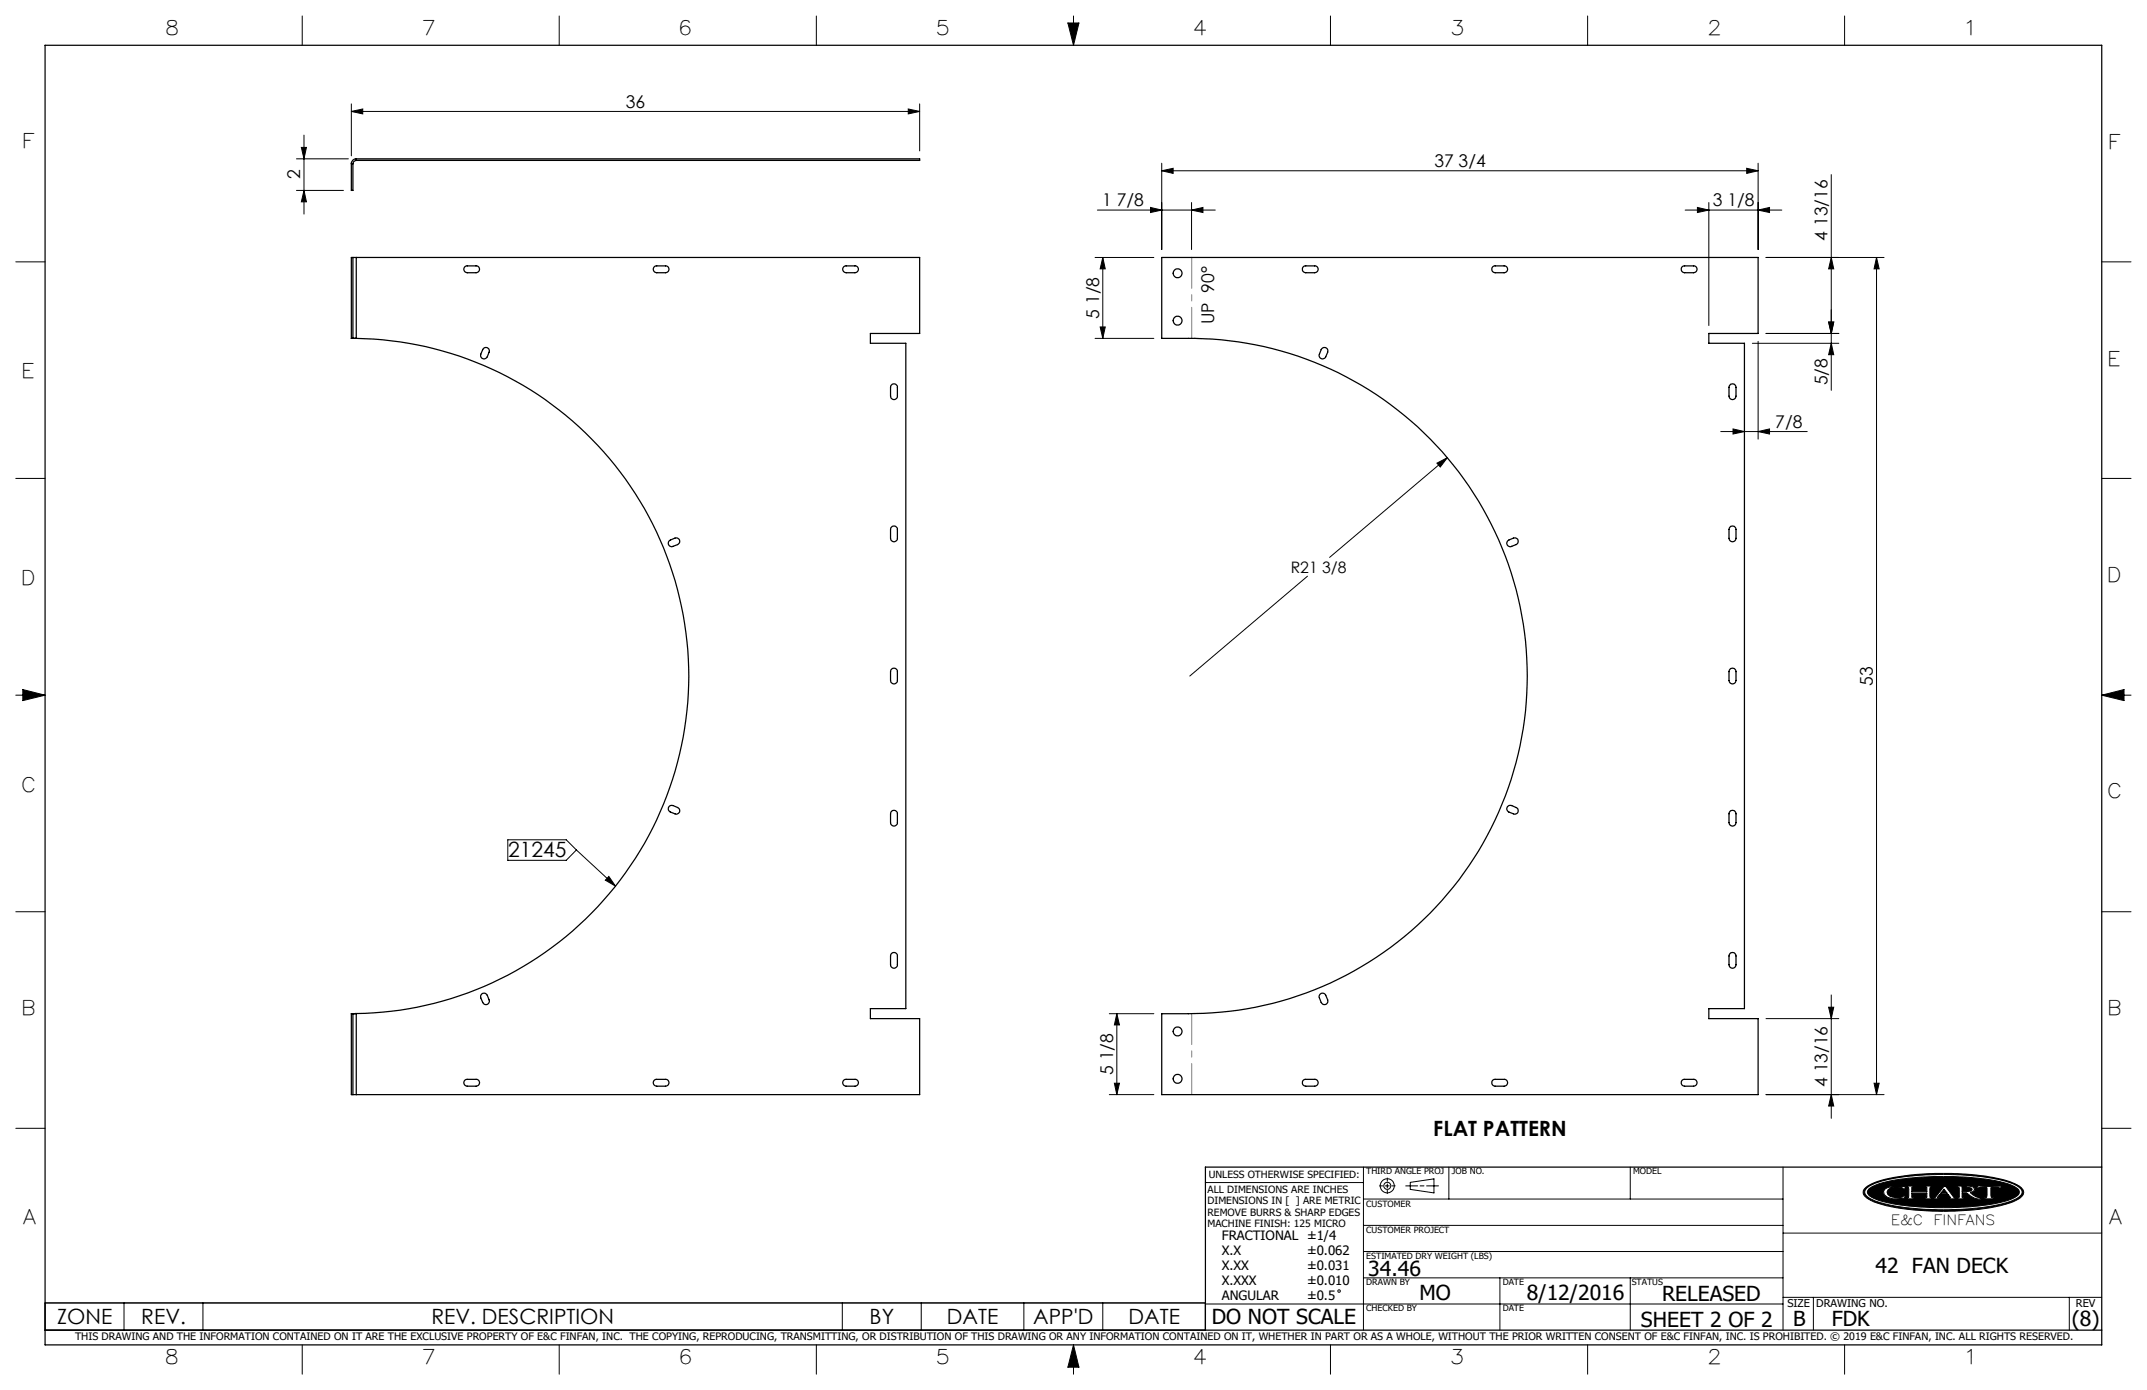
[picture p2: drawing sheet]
<svg xmlns="http://www.w3.org/2000/svg" width="432mm" height="279mm" viewBox="0 0 432 279" stroke-linecap="round" stroke-linejoin="round" font-family="sans-serif">
<g fill="none" stroke="#000" stroke-width=".2">
<path d="M60.8 3.2v5.9M112.5 3.2v5.9M164.2 3.2v5.9M214.8 4.6h2.2l-1.1 4.5zM215.9 3.2v5.9M267.6 3.2v5.9M319.3 3.2v5.9M371 3.2v5.9M59.6 38.3h9.5M59.6 31.9h10.5M60.6 29.6h1l-.5 2.3zM61.1 38.3l.5 2.3h-1z"/>
<path d="M61.1 27.2v15.8M70.7 22.4l2.3-.5v1zM70.7 20.9v10.4M70.7 22.4h114.3M182.7 21.9l2.3 .5-2.3 .5zM185 20.9v9.4M233.6 34.3l2.3-.5v1.1zM233.6 32.8v17.4M233.6 34.3h120M351.3 33.8l2.3 .5-2.3 .6zM353.6 32.8v17.4M368.3 35.1v43.4"/>
<path d="M3.2 52.6h5.9M220.2 51.8h11.9M220.7 42.2h23.7M221.8 51.8v16.2M221.8 51.8l.5 2.2h-1zM231.4 41.7l2.2 .5-2.2 .5zM239.6 42.2l2.3-.5v1zM239.6 40.7v9.5M338.9 42.2h19.5M341.4 41.7l2.3 .5-2.3 .5zM343.7 40.7v24.7M353.6 42.2l2.3-.5v1z"/>
<path d="M355.2 51.8h23.7M368.3 51.8l.5 2.2h-1zM377.4 51.8v168.2M377.4 51.8l.5 2.2h-1zM422.7 52.6h5.9M220.2 68h11.9M221.3 65.7h1l-.5 2.3zM352.4 69h17.4M353.6 68.6v19.7M367.8 64.7h1l-.5 2.3zM368.3 69l.5 2.3h-1zM369.8 67h-14.6"/>
<path d="M3.2 96.2h5.9M289 93.1l2.1-1.1-1.4 1.9zM291.1 92l-23.7 20M346.1 86.7h17.4M348.5 86.2l2.3 .5-2.3 .5zM353.6 86.7l2.3-.5v1zM422.7 96.2h5.9M263 115.8l-23.7 20.1M3.2 139.7h5.9M4.6 138.6l4.5 1.1-4.5 1.1zM422.7 139.7h5.9M422.7 139.7l4.5-1.1v2.2z"/>
<path d="M102.1 168.8h11.8l2 2.1-2 2h-11.8zM115.9 170.9l7.9 7.2M122.4 176.2l1.4 1.9-2.1-1.2zM3.2 183.3h5.9M368.3 200v24.8M422.7 183.3h5.9M223.1 203.8h9M224.1 217.7h1l-.5 2.3zM224.6 203.8v16.2M224.6 203.8l.5 2.2h-1zM355.2 204.8h14.6M367.8 202.5h1l-.5 2.3z"/>
<path d="M376.9 217.7h1l-.5 2.3zM3.2 226.8h5.9M223.1 220h9M242.4 237.7h31.8M274.2 234.6v32.8M277.4 238.4h.7M278.6 238.4h.8M279 236.8v.7M279 238v.8M279 239.3v.6M279.9 238.4h.7M282.7 238.4h2.4"/>
<path d="M283.6 237.7l4.8-.7v2.8l-4.8-.7zM285.6 238.4h.8M286.9 238.4h2.4M291.4 234.6v6.4M327.9 234.6v6.4M355.2 220h23.7M358.6 234.6v32.8M368.3 220l.5 2.3h-1zM375.3 238.7a16.2 16.2 0 0 1 7.4-2.3 55.4 55.4 0 0 1 21.3 1.1l1.9 .8a1.36 1.36 0 0 1 1.1 1.1 1.36 1.36 0 0 1-.7 1.4 23 23 0 0 1-9.9 2.4l-.5 .1a53.3 53.3 0 0 1-18.2-1.4 4.1 4.1 0 0 1-3-2 1.17 1.17 0 0 1 .6-1.2zM375.4 238.9a12.3 12.3 0 0 1 6-2.1 59.4 59.4 0 0 1 22.1 .7 4.5 4.5 0 0 1 3.1 1.9 1.36 1.36 0 0 1-.9 1.5 27.8 27.8 0 0 1-10.4 2.1l-1.1 .1a48.8 48.8 0 0 1-17.3-1.8l-1.5-.9a.94 .94 0 0 1 0-1.5zM375.8 239a15.4 15.4 0 0 1 7.6-2.1l3.6-.3 3.3-.1a44.5 44.5 0 0 1 14.2 1.7l.8 .4a1.03 1.03 0 0 1 .8 1 1.03 1.03 0 0 1-.8 1 25.5 25.5 0 0 1-9.5 2l-5 .1a43.6 43.6 0 0 1-13.5-1.6l-1.3-.8a.79 .79 0 0 1-.2-1.3zM379 239.1a5 5 0 0 1 3.5-.6h.7l-.2 .6-.5-.4a3.4 3.4 0 0 0-2.8 .4l-.2 .5 .2 .5a3.1 3.1 0 0 0 2.8 .5l.4-.3h.3l-.2 .5-.7 .1a3.6 3.6 0 0 1-3.3-.8l-.2-.6z"/>
<path d="M383.5 238.4h1.6v.2l-.6 .1v.8h3v-.8l-.5-.1v-.2h1.5v.2l-.3 .1-.1 .4 .1 1.5v.1l.3 .1v.2h-1.5v-.2h.4l.1-.2v-.8h-3v.8l.1 .2h.5v.2h-1.6v-.2l.3-.1 .1-.1v-1.5v-.4l-.4-.1zM391 239l.6 .9h-1.3zM391 238.4h.3l1.7 2.3 .5 .1v.2h-1.6v-.2l.4-.1-.5-.6h-1.7l-.5 .7h.6v.2h-1.5v-.2l.5-.1zM393.6 238.4h2.3l.9 .2 .3 .4-.2 .5-.7 .2 1.2 .9 1.1 .2v.2a4.2 4.2 0 0 1-2.9-1.1l-1-.1v.9l.6 .1v.2h-1.6v-.2h.3l.2-.2v-1.8l-.5-.2zM394.6 238.6h.9l.9 .2 .2 .3-.2 .3-1.8 .1zM397.9 238.3l1 .2 3.7-.1-.3 .5h-.2l-.1-.2h-1.6l.1 1.9 .6 .2v.2h-2.2v-.2l.7-.2v-1.8l-1.6-.1-.2 .2h-.3zM402.1 238.9h.1M422.7 226.8h5.9M274.2 256.9h84.4M274.2 251.6h84.4M274.2 246.3h84.4M274.2 241h84.4"/>
<path d="M301.7 256.9v10.5M327.9 256.9v10.5M358.6 247.9h64.1M9.1 261.9h233.3v5.5h-233.3zM24.9 261.9v5.5M40.8 261.9v5.5M60.8 270.3v5.9M112.5 270.3v5.9M164.2 270.3v5.9M169.4 261.9v5.5M185.3 261.9v5.5M205.9 261.9v5.5"/>
<path d="M215.9 270.3v5.9M215.9 270.3l1.1 4.5h-2.2zM221.8 261.9v5.5M242.4 262.1h116.2M267.6 270.3v5.9M319.3 270.3v5.9M358.6 260.8h64.1M364.7 260.8v6.6M371 270.3v5.9M416.2 260.8v6.6"/>
<circle cx="279" cy="238.4" r=".71"/>
<circle cx="279" cy="238.4" r="1.41"/>
<circle cx="269.3" cy="259.5" r=".25"/>
</g>
<g fill="none" stroke="#000" stroke-width=".25">
<path d="M9.1 9.1h413.6v261.2h-413.6zM70.7 32.9v5.4h.3v-5.4M70.7 32.9h.3M71.6 32.2a.73 .73 0 0 0-.6 .7M71.6 31.9a.96 .96 0 0 0-.9 1M71.6 31.9v.3M71.6 31.9h113.4v.3h-113.4M71 51.8h.6M71 51.8h-.3v16.2M71 51.8v16.2M71.6 51.8h113.4v15.2h-10v2h7.2v133.7h-7.2v2.1h10v15.2h-113.4M71.6 51.8v16.2"/>
<path d="M93.5 53.6l.3-.2h1.9a.69 .69 0 0 1 .7 .7 .69 .69 0 0 1-.7 .7h-1.7a.71 .71 0 0 1-.7-.4 .71 .71 0 0 1 .2-.8zM131.6 53.6l.3-.2h1.9a.69 .69 0 0 1 .7 .7 .69 .69 0 0 1-.7 .7h-1.7a.71 .71 0 0 1-.7-.4 .71 .71 0 0 1 .2-.8zM169.7 53.6l.3-.2h1.9a.69 .69 0 0 1 .7 .7 .69 .69 0 0 1-.7 .7h-1.7a.71 .71 0 0 1-.7-.4 .71 .71 0 0 1 .2-.8zM233.6 51.8h120v15.2h-9.9v2h7.1v133.7h-7.1v2.1h9.9v15.2h-120v-16.2a87.5 87.5 0 0 0 17.2-1 67.9 67.9 0 0 0 56.2-72.2 67.9 67.9 0 0 0-66.7-62.6h-6.7zM262.1 53.6l.3-.2h2a.69 .69 0 0 1 .7 .7 .69 .69 0 0 1-.7 .7h-1.8a.71 .71 0 0 1-.6-.4 .71 .71 0 0 1 .1-.8zM300.2 53.6l.3-.2h2a.69 .69 0 0 1 .7 .7 .69 .69 0 0 1-.7 .7h-1.8a.71 .71 0 0 1-.6-.4 .71 .71 0 0 1 .1-.8zM338.3 53.6l.3-.2h2a.69 .69 0 0 1 .7 .7 .69 .69 0 0 1-.7 .7h-1.8a.71 .71 0 0 1-.6-.4 .71 .71 0 0 1 .1-.8zM70.7 68h.9M70.7 68h.3M71 68h.6M71.6 68a67.9 67.9 0 0 1 66.9 67.9 67.9 67.9 0 0 1-66.9 67.8M97.2 70.1a.68 .68 0 0 1 .9-.2 .68 .68 0 0 1 .3 .9l-.4 .9a.71 .71 0 0 1-.9 .4 .71 .71 0 0 1-.4-.9z"/>
<path d="M179.5 77.2a.69 .69 0 0 1 1 .7v1.7a.69 .69 0 0 1-.7 .7 .69 .69 0 0 1-.7-.7v-1.7l.1-.4zM265.8 70.1a.7 .7 0 0 1 .9-.2 .7 .7 0 0 1 .3 .9l-.4 .9a.69 .69 0 0 1-.9 .4 .69 .69 0 0 1-.3-.9zM348.1 77.2a.71 .71 0 0 1 1 .7v1.7a.71 .71 0 0 1-.7 .7 .71 .71 0 0 1-.7-.7v-1.7zM134.7 108.7l1-.5a.7 .7 0 0 1 1 .3 .7 .7 0 0 1-.4 1l-.9 .3a.69 .69 0 0 1-.9-.3 .69 .69 0 0 1 .2-.8zM179.5 105.8a.69 .69 0 0 1 1 .6v1.8a.69 .69 0 0 1-.7 .7 .69 .69 0 0 1-.7-.7v-1.8l.1-.3zM303.2 108.8l1.2-.6a.7 .7 0 0 1 .9 .3 .7 .7 0 0 1-.4 1l-.9 .3a.7 .7 0 0 1-.8-.2 .7 .7 0 0 1 0-.8zM348.1 105.8a.71 .71 0 0 1 1 .6v1.8a.71 .71 0 0 1-.7 .7 .71 .71 0 0 1-.7-.7v-1.8zM179.3 134.5a.68 .68 0 0 1 .8-.1 .68 .68 0 0 1 .4 .6v1.8a.69 .69 0 0 1-.7 .7 .69 .69 0 0 1-.7-.7v-1.8zM348.1 134.4a.71 .71 0 0 1 1 .6v1.8a.71 .71 0 0 1-.7 .7 .71 .71 0 0 1-.7-.7v-1.8zM134.7 162l.5-.1 1.1 .4a.69 .69 0 0 1 .4 .9 .69 .69 0 0 1-1 .4l-.9-.4a.71 .71 0 0 1-.1-1.2zM179.3 163.1a.68 .68 0 0 1 .8-.2 .68 .68 0 0 1 .4 .7v1.7a.69 .69 0 0 1-.7 .8 .69 .69 0 0 1-.7-.8v-1.7zM303.2 162.1l.3-.2h.3l1.1 .4a.69 .69 0 0 1 .4 .9 .69 .69 0 0 1-.9 .4l-1.2-.6-.2-.3z"/>
<path d="M347.9 163.1a.71 .71 0 0 1 .8-.2 .71 .71 0 0 1 .4 .7v1.7a.71 .71 0 0 1-.7 .8 .71 .71 0 0 1-.7-.8v-1.7zM96.9 199.8l.4-.2 .5 .2 .6 1.2a.69 .69 0 0 1-.4 .9 .69 .69 0 0 1-.9-.4l-.4-1.1zM179.3 191.7a.68 .68 0 0 1 .8-.2 .68 .68 0 0 1 .4 .7v1.7a.69 .69 0 0 1-.7 .7 .69 .69 0 0 1-.7-.7v-1.7zM265.4 199.9a.69 .69 0 0 1 1.2 .2l.4 .9a.7 .7 0 0 1-.4 .9 .7 .7 0 0 1-.9-.4l-.4-1.1zM347.9 191.7a.71 .71 0 0 1 .8-.2 .71 .71 0 0 1 .4 .7v1.7a.71 .71 0 0 1-.7 .7 .71 .71 0 0 1-.7-.7v-1.7zM70.7 203.8v16.2h.3M70.7 203.8h.3M71 203.8v16.2M71.6 203.7l-.6 .1M71.6 203.7l-.9 .1M71.6 203.7v16.3M93.5 217.1l.3-.1h1.9a.69 .69 0 0 1 .7 .6 .69 .69 0 0 1-.7 .7h-1.7a.71 .71 0 0 1-.7-.4 .71 .71 0 0 1 .2-.8z"/>
<path d="M131.6 217.1l.3-.1h1.9a.69 .69 0 0 1 .7 .6 .69 .69 0 0 1-.7 .7h-1.7a.71 .71 0 0 1-.7-.4 .71 .71 0 0 1 .2-.8zM169.7 217.1l.3-.1h1.9a.69 .69 0 0 1 .7 .6 .69 .69 0 0 1-.7 .7h-1.7a.71 .71 0 0 1-.7-.4 .71 .71 0 0 1 .2-.8zM262.1 217.1l.3-.1h2a.69 .69 0 0 1 .7 .6 .69 .69 0 0 1-.7 .7h-1.8a.71 .71 0 0 1-.6-.4 .71 .71 0 0 1 .1-.8zM300.2 217.1l.3-.1h2a.69 .69 0 0 1 .7 .6 .69 .69 0 0 1-.7 .7h-1.8a.71 .71 0 0 1-.6-.4 .71 .71 0 0 1 .1-.8zM338.3 217.1l.3-.1h2a.69 .69 0 0 1 .7 .6 .69 .69 0 0 1-.7 .7h-1.8a.71 .71 0 0 1-.6-.4 .71 .71 0 0 1 .1-.8zM71 220h.6M422.7 234.6h-180.3v32.8M9.1 267.4h413.6"/>
<circle cx="236.8" cy="54.9" r=".89"/>
<circle cx="236.8" cy="64.5" r=".89"/>
<circle cx="236.8" cy="216.9" r=".89"/>
<circle cx="236.8" cy="207.3" r=".89"/>
</g>
<g fill="#000">
<path d="M383.5 238.4v.2h.3l.1 .2v1.8l-.1 .1-.3 .1v.2h1.6v-.2h-.5l-.1-.2v-.8h3v.9l-.5 .1v.2h1.5v-.2l-.3-.1-.1-.2v-1.6l.1-.3h.3v-.2h-1.5v.2l.5 .1v.8h-3v-.8l.6-.1v-.2zM391 238.4l-1.8 2.3-.5 .1v.2h1.5v-.2h-.6l.5-.7h1.7l.5 .6-.4 .1v.2h1.6v-.2l-.5-.1-1.7-2.3zM393.6 238.4v.2l.5 .2v1.8l-.2 .2h-.3v.2h1.6v-.2l-.6-.1v-.9l1 .1a3.7 3.7 0 0 0 2.9 1.1v-.2a3.4 3.4 0 0 1-2.3-1.1 .68 .68 0 0 0 .8-.2 .68 .68 0 0 0 0-.8l-.7-.3zM397.9 238.3l-.4 .6h.3l.2-.2 1.6 .1v1.8l-.2 .2h-.5v.2h2.2v-.2h-.5l-.2-.3v-1.7l1.6-.1 .1 .2h.2l.3-.5-4 .1zM375.8 239a13.3 13.3 0 0 1 6.5-2l2.7-.3 3.8-.2 7.5 .2a24.3 24.3 0 0 1 9.1 2 1.01 1.01 0 0 1 .7 .9 1.01 1.01 0 0 1-.7 1 21.9 21.9 0 0 1-8.6 1.9l-3.9 .2h-4.1l-3.8-.2a21.2 21.2 0 0 1-8.8-2l-.4-.3-.2-.5zM379.1 239a1.04 1.04 0 0 0 .7 1.7 7 7 0 0 0 3.2 .1l.2-.5h-.3l-.5 .4a2.56 2.56 0 0 1-2.8-.8 1.28 1.28 0 0 1 1.4-1.3h.2a1.49 1.49 0 0 1 1.4 .2l.4 .3 .2-.6h-.6a4.7 4.7 0 0 0-3.5 .5zM375.3 238.7a17.5 17.5 0 0 1 7.8-2.4l5.1-.4h4.8a34.5 34.5 0 0 1 12.5 2.2l.4 .2a1.36 1.36 0 0 1 .9 2 9.1 9.1 0 0 1-5.1 2.2l-.4 .1a58.1 58.1 0 0 1-23.1-.6 5.6 5.6 0 0 1-3.4-1.9v-.8zM375.3 238.9a1.14 1.14 0 0 0 .6 1.9 24 24 0 0 0 9.3 2.1l4.6 .3 3.7-.1a33.7 33.7 0 0 0 11.9-2.1l.4-.2a1.19 1.19 0 0 0 .9-1.2 1.19 1.19 0 0 0-.9-1.1 21.6 21.6 0 0 0-8.8-2.1l-5.1-.3-4.7 .1a30.2 30.2 0 0 0-11.1 2.1z" fill-rule="evenodd"/>
<path d="M215.9 270.3l-1.1 4.5h2.2zM214.8 4.6h2.2l-1.1 4.5zM4.6 138.6l4.5 1.1-4.5 1.1zM422.7 139.7l4.5-1.1v2.2zM391 239l-.7 .9h1.3zM394.6 238.6v.9l1.7-.1a.38 .38 0 0 0 .3-.4 .38 .38 0 0 0-.5-.3z" fill-rule="evenodd"/>
</g>
<path d="M239.7 51.7v16.3M239.7 203.7v16.3" fill="none" stroke="#808080" stroke-width=".2" stroke-dasharray="15.2 1.3 1.3 1.3" stroke-dashoffset="9"/>
<g fill="#000">
<path d="M289 93.1l2.1-1.1-1.4 1.9zM122.4 176.2l1.4 1.9-2.1-1.2z"/>
<path d="M61.1 38.3l.5 2.3h-1zM60.6 29.6h1l-.5 2.3z"/>
<path d="M182.7 21.9l2.3 .5-2.3 .5zM70.7 22.4l2.3-.5v1z"/>
<path d="M239.6 42.2l2.3-.5v1zM231.4 41.7l2.2 .5-2.2 .5zM351.3 33.8l2.3 .5-2.3 .6zM233.6 34.3l2.3-.5v1.1zM353.6 42.2l2.3-.5v1zM341.4 41.7l2.3 .5-2.3 .5zM353.6 86.7l2.3-.5v1zM348.5 86.2l2.3 .5-2.3 .5z"/>
<path d="M221.3 65.7h1l-.5 2.3zM221.8 51.8l.5 2.2h-1zM224.1 217.7h1l-.5 2.3zM224.6 203.8l.5 2.2h-1zM367.8 64.7h1l-.5 2.3zM368.3 51.8l.5 2.2h-1zM368.3 220l.5 2.3h-1zM367.8 202.5h1l-.5 2.3z"/>
<path d="M367.8 64.7h1l-.5 2.3zM368.3 69l.5 2.3h-1zM377.4 51.8l.5 2.2h-1zM376.9 217.7h1l-.5 2.3z"/>
</g>
<g font-size="4.2">
<text x="102.2" y="172.4">21245</text>
<text x="288.3" y="228.3">FLAT PATTERN</text>
<text x="275.2" y="256.5">34.46</text>
<text x="377.2" y="255.9">42 FAN DECK</text>
<text x="285.5" y="261.4">MO</text>
<text x="307.1" y="261.3">8/12/2016</text>
<text x="334.3" y="261.6">RELEASED</text>
<text x="11.5" y="266.2">ZONE</text>
<text x="28.4" y="266.2">REV.</text>
<text x="86.8" y="266.2">REV. DESCRIPTION</text>
<text x="174.9" y="266.2">BY</text>
<text x="190.4" y="266.2">DATE</text>
<text x="207.8" y="266.2">APP'D</text>
<text x="227" y="266.2">DATE</text>
<text x="243.7" y="266.1">DO NOT SCALE</text>
<text x="330" y="266.7">SHEET 2 OF 2</text>
<text x="360.6" y="266.5">B</text>
<text x="368.4" y="266.6">FDK</text>
<text x="416.7" y="266.5">(8)</text>
</g>
<g font-size="4">
<text x="33.6" y="7.1">8</text>
<text x="85.2" y="7.1">7</text>
<text x="137" y="7.1">6</text>
<text x="188.6" y="7.1">5</text>
<text x="240.3" y="7.1">4</text>
<text x="292.1" y="7.1">3</text>
<text x="343.8" y="7.1">2</text>
<text x="395.7" y="7.1">1</text>
<text x="4.9" y="29.8">F</text>
<text x="424.5" y="29.9">F</text>
<text x="4.8" y="76">E</text>
<text x="424.3" y="73.5">E</text>
<text x="4.7" y="117.7">D</text>
<text x="424.2" y="116.9">D</text>
<text x="4.7" y="159.3">C</text>
<text x="424.2" y="160.4">C</text>
<text x="4.8" y="204">B</text>
<text x="424.3" y="204">B</text>
<text x="4.8" y="246.1">A</text>
<text x="424.3" y="246">A</text>
<text x="33.6" y="274.3">8</text>
<text x="85.2" y="274.3">7</text>
<text x="137" y="274.3">6</text>
<text x="188.6" y="274.3">5</text>
<text x="240.3" y="274.3">4</text>
<text x="292.1" y="274.3">3</text>
<text x="343.8" y="274.3">2</text>
<text x="395.8" y="274.3">1</text>
</g>
<g font-size="3.5">
<text x="125.9" y="21.6">36</text>
<text x="288.5" y="33.5">37 3/4</text>
<text x="60.4" y="36.1" transform="rotate(-90 60.4 36.1)">2</text>
<text x="221.7" y="41.4">1 7/8</text>
<text x="344.5" y="41.4">3 1/8</text>
<text x="367.5" y="48.3" transform="rotate(-90 367.5 48.3)">4 13/16</text>
<text x="221" y="64.1" transform="rotate(-90 221 64.1)">5 1/8</text>
<text x="244.2" y="65.2" transform="rotate(-90 244.2 65.2)">UP 90°</text>
<text x="367.5" y="77.5" transform="rotate(-90 367.5 77.5)">5/8</text>
<text x="357" y="86">7/8</text>
<text x="376.7" y="137.8" transform="rotate(-90 376.7 137.8)">53</text>
<text x="223.9" y="216.1" transform="rotate(-90 223.9 216.1)">5 1/8</text>
<text x="367.5" y="218.5" transform="rotate(-90 367.5 218.5)">4 13/16</text>
</g>
<text font-size="3.2" x="259.6" y="115.1">R21 3/8</text>
<g font-size="2.8">
<text x="380.3" y="246.2">E&amp;C</text>
<text x="388.9" y="246.2">FINFANS</text>
</g>
<g font-size="2.6">
<text x="245.7" y="249.3">FRACTIONAL ±1/4</text>
<text x="245.7" y="252.3">X.X</text>
<text x="245.7" y="255.3">X.XX</text>
<text x="262.9" y="252.3">±0.062</text>
<text x="262.9" y="255.3">±0.031</text>
<text x="245.7" y="258.3">X.XXX</text>
<text x="245.7" y="261.3">ANGULAR</text>
<text x="262.9" y="258.3">±0.010</text>
<text x="262.9" y="261.3">±0.5</text>
</g>
<g font-size="2.2">
<text x="359.5" y="262.8">SIZE</text>
<text x="365.3" y="262.7">DRAWING NO.</text>
<text x="417.5" y="262.8">REV</text>
</g>
<text font-size="2.1" x="15.1" y="269.4">THIS DRAWING AND THE INFORMATION CONTAINED ON IT ARE THE EXCLUSIVE PROPERTY OF E&amp;C FINFAN, INC. THE COPYING, REPRODUCING, TRANSMITTING, OR DISTRIBUTION OF THIS DRAWING OR ANY INFORMATION CONTAINED ON IT, WHETHER IN PART OR AS A WHOLE, WITHOUT THE PRIOR WRITTEN CONSENT OF E&amp;C FINFAN, INC. IS PROHIBITED. © 2019 E&amp;C FINFAN, INC. ALL RIGHTS RESERVED.</text>
<g font-size="2">
<text x="242.9" y="239.8">ALL DIMENSIONS ARE INCHES</text>
<text x="243.1" y="236.8">UNLESS OTHERWISE SPECIFIED:</text>
<text x="242.9" y="242.1">DIMENSIONS IN [ ] ARE METRIC</text>
<text x="242.9" y="244.4">REMOVE BURRS &amp; SHARP EDGES</text>
<text x="242.9" y="246.7">MACHINE FINISH: 125 MICRO</text>
</g>
<g font-size="1.7">
<text x="274.8" y="236.1">THIRD ANGLE PROJ</text>
<text x="292" y="236.1">JOB NO.</text>
<text x="328.5" y="236.1">MODEL</text>
<text x="274.8" y="242.5">CUSTOMER</text>
<text x="274.8" y="247.8">CUSTOMER PROJECT</text>
<text x="274.8" y="253.1">ESTIMATED DRY WEIGHT (LBS)</text>
<text x="274.8" y="258.3">DRAWN BY</text>
<text x="274.8" y="263.6">CHECKED BY</text>
<text x="302.2" y="263.6">DATE</text>
<text x="302.2" y="258.3">DATE</text>
<text x="328.2" y="258.3">STATUS</text>
</g>
</svg>
